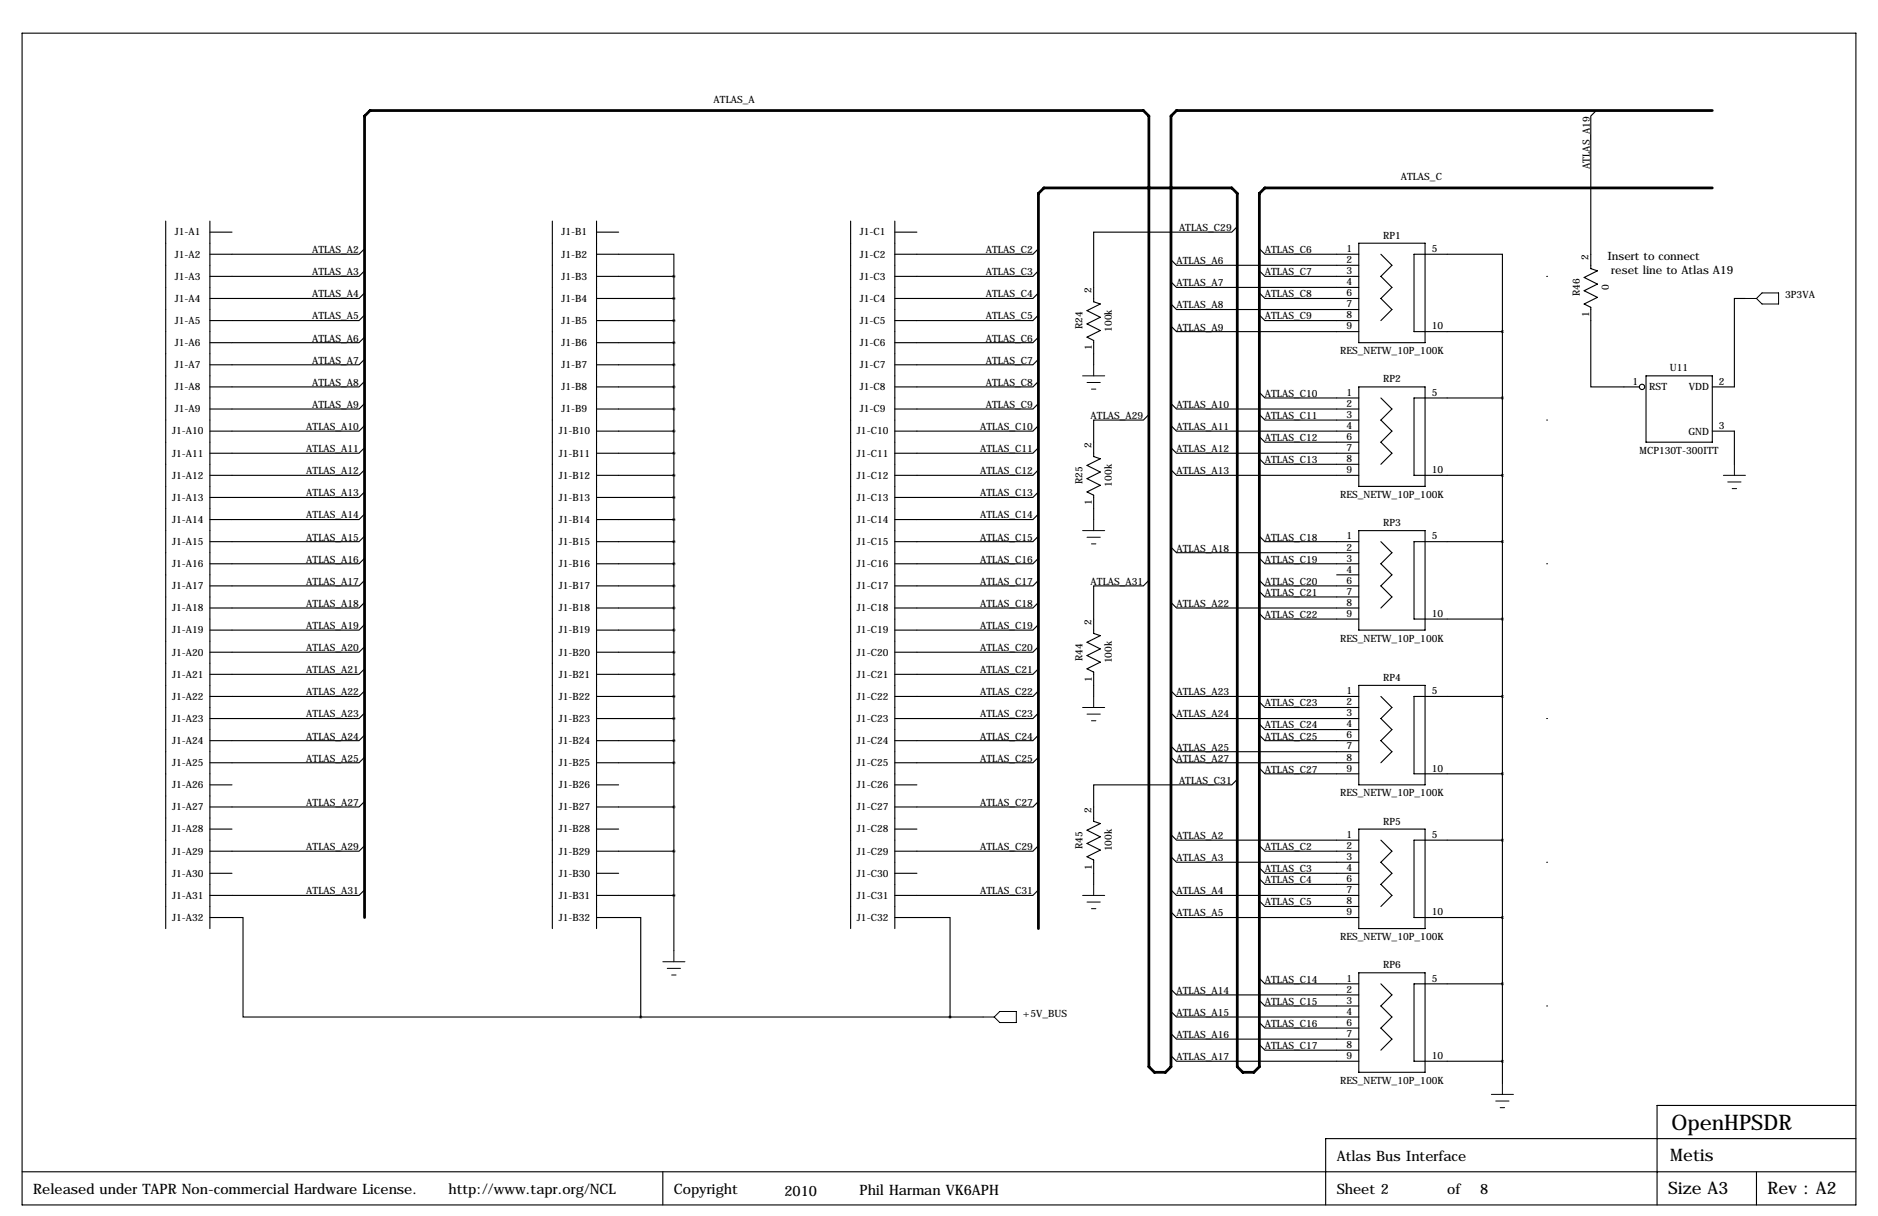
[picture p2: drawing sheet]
<svg xmlns="http://www.w3.org/2000/svg" width="432mm" height="279mm" viewBox="0 0 432 279" stroke-linecap="round" stroke-linejoin="round" font-family="sans-serif">
<g fill="none" stroke="#000" stroke-width=".25">
<path d="M5.1 7.6h421.6v269.3h-421.6zM367 25.4l-1.2 1.3v35l1.5 .5-3.1 1.6 3.1 1.5-3.1 1.5 3.1 1.5-3.1 1.5 1.6 .8v18.3h11.1M38.1 50.8v162.6M48.3 50.8v162.6M48.3 53.3h5M83.8 57.2l-1.3 1.2h-34.2M127 50.8v162.6M137.2 58.4h17.7v5.1M137.2 53.3h5M137.2 50.8v162.6M195.6 50.8v162.6M205.7 53.3h5.1"/>
<path d="M205.7 50.8v162.6M238.8 57.2l-1.3 1.2h-31.8M269.2 59.7l1.3 1.3h41.9M284.5 52.1l-1.3 1.2h-31.7v16l1.5 .5-3.1 1.6 3.1 1.5-3.1 1.5 3.1 1.5-3.1 1.6 1.6 .7v5.6M289.6 57.2l1.2 1.2h21.6M312.4 55.9h15.3v22.8h-15.3zM317.5 58.4l2.5 2.6-2.5 2.5 2.5 2.5-2.5 2.6 2.5 2.5-2.5 2.6M325.1 58.4h20.3v17.8h-20.3zM83.8 62.2l-1.3 1.3h-34.2M83.8 67.3l-1.3 1.3h-34.2M83.8 77.5l-1.3 1.2h-34.2M83.8 72.4l-1.3 1.3h-34.2"/>
<path d="M137.2 63.5h17.7M137.2 68.6h17.7M137.2 73.7h17.7M137.2 78.7h17.7M154.9 63.5v154.9M238.8 62.2l-1.3 1.3h-31.8M238.8 67.3l-1.3 1.3h-31.8M238.8 77.5l-1.3 1.2h-31.8M238.8 72.4l-1.3 1.3h-31.8M269.2 69.8l1.3 1.3h41.9M269.2 64.8l1.3 1.2h41.9M269.2 74.9l1.3 1.3h41.9"/>
<path d="M289.6 67.3l1.2 1.3h21.6M289.6 62.2l1.2 1.3h21.6M289.6 72.4l1.2 1.3h21.6M345.4 76.2v172.7M401.3 68.6h-2.5v20.3h-5.1M83.8 82.5l-1.3 1.3h-34.2M83.8 87.6l-1.3 1.3h-34.2M83.8 92.7l-1.3 1.3h-34.2M83.8 97.8l-1.3 1.3h-34.2M137.2 83.8h17.7M137.2 88.9h17.7M137.2 94h17.7"/>
<path d="M137.2 99.1h17.7M238.8 82.5l-1.3 1.3h-31.8M238.8 87.6l-1.3 1.3h-31.8M238.8 92.7l-1.3 1.3h-31.8M238.8 97.8l-1.3 1.3h-31.8M264.2 95.2l-1.3 1.3h-11.4v8.4l1.5 .5-3.1 1.5 3.1 1.6-3.1 1.5 3.1 1.5-3.1 1.5 1.6 .8v5.6M269.2 92.7l1.3 1.3h41.9M269.2 97.8l1.3 1.3h41.9M289.6 90.2l1.2 1.2h21.6M289.6 95.2l1.2 1.3h21.6M312.4 88.9h15.3v22.9h-15.3zM317.5 91.4l2.5 2.6-2.5 2.5 2.5 2.6-2.5 2.5 2.5 2.5-2.5 2.6"/>
<path d="M345.4 91.4h-20.3v17.8h20.3M378.5 86.4h15.2v15.2h-15.2zM393.7 99.1h5.1v7.6M83.8 102.9l-1.3 1.2h-34.2M83.8 113l-1.3 1.3h-34.2M83.8 118.1l-1.3 1.3h-34.2M83.8 107.9l-1.3 1.3h-34.2M137.2 104.1h17.7M137.2 109.2h17.7M137.2 114.3h17.7M137.2 119.4h17.7M238.8 102.9l-1.3 1.2h-31.8"/>
<path d="M238.8 107.9l-1.3 1.3h-31.8M238.8 113l-1.3 1.3h-31.8M238.8 118.1l-1.3 1.3h-31.8M269.2 102.9l1.3 1.2h41.9M269.2 107.9l1.3 1.3h41.9M289.6 100.3l1.2 1.3h21.6M289.6 105.4l1.2 1.3h21.6M83.8 123.2l-1.3 1.3h-34.2M83.8 128.3l-1.3 1.2h-34.2M83.8 133.3l-1.3 1.3h-34.2M83.8 138.4l-1.3 1.3h-34.2M137.2 124.5h17.7"/>
<path d="M137.2 129.5h17.7M137.2 134.6h17.7M137.2 139.7h17.7M238.8 123.2l-1.3 1.3h-31.8M238.8 128.3l-1.3 1.2h-31.8M238.8 133.3l-1.3 1.3h-31.8M238.8 138.4l-1.3 1.3h-31.8M264.2 133.3l-1.3 1.3h-11.4v10.9l1.5 .5-3.1 1.6 3.1 1.5-3.1 1.5 3.1 1.5-3.1 1.6 1.6 .7v5.6M269.2 138.4l1.3 1.3h41.9M269.2 125.7l1.3 1.3h41.9M289.6 133.3l1.2 1.3h21.6M289.6 135.9l1.2 1.3h21.6"/>
<path d="M289.6 123.2l1.2 1.3h21.6M289.6 128.3l1.2 1.2h21.6M307.3 132.1h5.1M312.4 121.9h15.3v22.9h-15.3zM317.5 124.5l2.5 2.5-2.5 2.5 2.5 2.6-2.5 2.5 2.5 2.6-2.5 2.5M345.4 124.5h-20.3v17.7h20.3M83.8 153.7l-1.3 1.2h-34.2M83.8 158.8l-1.3 1.2h-34.2M83.8 148.6l-1.3 1.3h-34.2M83.8 143.5l-1.3 1.3h-34.2M137.2 144.8h17.7M137.2 149.9h17.7"/>
<path d="M137.2 154.9h17.7M238.8 143.5l-1.3 1.3h-31.8M238.8 148.6l-1.3 1.3h-31.8M238.8 153.7l-1.3 1.2h-31.8M238.8 158.8l-1.3 1.2h-31.8M269.2 158.8l1.3 1.2h41.9M289.6 141l1.2 1.2h21.6M312.4 157.5h15.3v22.8h-15.3zM83.8 163.8l-1.3 1.3h-34.2M83.8 168.9l-1.3 1.3h-34.2M83.8 174l-1.3 1.3h-34.2M137.2 160h17.7"/>
<path d="M137.2 165.1h17.7M137.2 170.2h17.7M137.2 175.3h17.7M238.8 163.8l-1.3 1.3h-31.8M238.8 168.9l-1.3 1.3h-31.8M238.8 174l-1.3 1.3h-31.8M269.2 163.8l1.3 1.3h41.9M269.2 171.4l1.3 1.3h41.9M269.2 174l1.3 1.3h41.9M284.5 179.1l-1.3 1.2h-31.7v8.4l1.5 .5-3.1 1.6 3.1 1.5-3.1 1.5 3.1 1.5-3.1 1.5 1.6 .8v5.6M289.6 161.3l1.2 1.3h21.6M289.6 166.4l1.2 1.2h21.6"/>
<path d="M289.6 168.9l1.2 1.3h21.6M289.6 176.5l1.2 1.3h21.6M317.5 160l2.5 2.6-2.5 2.5 2.5 2.5-2.5 2.6 2.5 2.5-2.5 2.6M345.4 160h-20.3v17.8h20.3M48.3 180.3h5M48.3 190.5h5M83.8 184.1l-1.3 1.3h-34.2M83.8 194.3l-1.3 1.3h-34.2M137.2 180.3h5M137.2 185.4h17.7M137.2 190.5h5M137.2 195.6h17.7"/>
<path d="M205.7 180.3h5.1M205.7 190.5h5.1M238.8 184.1l-1.3 1.3h-31.8M238.8 194.3l-1.3 1.3h-31.8M269.2 191.8l1.3 1.2h41.9M269.2 196.8l1.3 1.3h41.9M289.6 194.3l1.2 1.3h21.6M289.6 199.4l1.2 1.3h21.6M312.4 190.5h15.3v22.9h-15.3zM317.5 193l2.5 2.6-2.5 2.5 2.5 2.6-2.5 2.5 2.5 2.5-2.5 2.6M345.4 193h-20.3v17.8h20.3M48.3 210.8h7.6v22.9h91.4"/>
<path d="M48.3 200.7h5M83.8 204.5l-1.3 1.2h-34.2M137.2 210.8h10.1v22.9M137.2 200.7h5M137.2 205.7h17.7M205.7 210.8h12.7v22.9M205.7 200.7h5.1M238.8 204.5l-1.3 1.2h-31.8M269.2 204.5l1.3 1.2h41.9M269.2 209.5l1.3 1.3h41.9M289.6 201.9l1.2 1.3h21.6M289.6 207l1.2 1.3h21.6"/>
<path d="M147.3 233.7h78.8M269.2 237.5l1.3 1.3h41.9M269.2 227.3l1.3 1.3h41.9M269.2 232.4l1.3 1.3h41.9M289.6 234.9l1.2 1.3h21.6M289.6 224.8l1.2 1.3h21.6M289.6 229.9l1.2 1.2h21.6M312.4 223.5h15.3v22.9h-15.3zM317.5 226.1l2.5 2.5-2.5 2.5 2.5 2.6-2.5 2.5 2.5 2.6-2.5 2.5M345.4 226.1h-20.3v17.7h20.3M269.2 242.6l1.3 1.2h41.9M289.6 240l1.2 1.3h21.6"/>
<path d="M426.7 254h-45.7v22.9M5.1 269.2h421.6M152.4 269.2v7.7M403.9 269.2v7.7M426.7 261.6h-121.9v15.3"/>
<circle cx="377.5" cy="88.9" r=".61"/>
</g>
<g fill="none" stroke="#000" stroke-width=".23">
<path d="M355.6 63.5h.1M401.3 68.6h2.6M405.1 67.3h3.8v2.5h-3.8l-1.2-1.2zM248.9 86.4h5.1M249.9 87.9h3.1M251 89.4h1M251.5 83.8v2.6M355.6 96.5h.1M251.5 119.4v2.5M396.2 109.2h5.1M397.3 110.7h3M398.3 112.3h1"/>
<path d="M398.8 106.7v2.5M248.9 121.9h5.1M249.9 123.4h3.1M251 125h1M355.6 129.5h.1M248.9 162.6h5.1M249.9 164.1h3.1M251 165.6h1M251.5 160v2.6M355.6 165.1h.1M355.6 198.1h.1M154.9 218.4v2.6"/>
<path d="M248.9 205.7h5.1M249.9 207.3h3.1M251 208.8h1M251.5 203.2v2.5M152.4 221h5.1M153.4 222.5h3.1M154.4 224h1M226.1 233.7h2.5M229.9 232.4h3.8v2.5h-3.8l-1.3-1.2zM355.6 231.1h.1M342.9 251.5h5.1M343.9 253h3.1"/>
<path d="M344.9 254.5h1M345.4 248.9v2.6"/>
</g>
<path d="M154.9 175.3a.05 .05 0 0 0 .1 0 .05 .05 0 0 0-.1 0zM154.9 185.4a.05 .05 0 0 0 .1 0 .05 .05 0 0 0-.1 0zM154.9 195.6a.05 .05 0 0 0 .1 0 .05 .05 0 0 0-.1 0zM154.9 205.7a.05 .05 0 0 0 .1 0 .05 .05 0 0 0-.1 0zM154.9 63.5a.05 .05 0 0 0 .1 0 .05 .05 0 0 0-.1 0zM154.9 68.6a.05 .05 0 0 0 .1 0 .05 .05 0 0 0-.1 0zM154.9 73.7a.05 .05 0 0 0 .1 0 .05 .05 0 0 0-.1 0zM154.9 78.7a.05 .05 0 0 0 .1 0 .05 .05 0 0 0-.1 0zM154.9 83.8a.05 .05 0 0 0 .1 0 .05 .05 0 0 0-.1 0zM154.9 88.9a.05 .05 0 0 0 .1 0 .05 .05 0 0 0-.1 0zM154.9 94a.05 .05 0 0 0 .1 0 .05 .05 0 0 0-.1 0zM154.9 99.1a.05 .05 0 0 0 .1 0 .05 .05 0 0 0-.1 0zM154.9 104.1a.05 .05 0 0 0 .1 0 .05 .05 0 0 0-.1 0zM154.9 109.2a.05 .05 0 0 0 .1 0 .05 .05 0 0 0-.1 0zM154.9 114.3a.05 .05 0 0 0 .1 0 .05 .05 0 0 0-.1 0zM154.9 119.4a.05 .05 0 0 0 .1 0 .05 .05 0 0 0-.1 0zM154.9 124.5a.05 .05 0 0 0 .1 0 .05 .05 0 0 0-.1 0zM154.9 129.5a.05 .05 0 0 0 .1 0 .05 .05 0 0 0-.1 0zM154.9 134.6a.05 .05 0 0 0 .1 0 .05 .05 0 0 0-.1 0zM154.9 139.7a.05 .05 0 0 0 .1 0 .05 .05 0 0 0-.1 0zM154.9 144.8a.05 .05 0 0 0 .1 0 .05 .05 0 0 0-.1 0zM154.9 149.9a.05 .05 0 0 0 .1 0 .05 .05 0 0 0-.1 0zM154.9 154.9a.05 .05 0 0 0 .1 0 .05 .05 0 0 0-.1 0zM154.9 160a.05 .05 0 0 0 .1 0 .05 .05 0 0 0-.1 0zM154.9 165.1a.05 .05 0 0 0 .1 0 .05 .05 0 0 0-.1 0zM154.9 170.2a.05 .05 0 0 0 .1 0 .05 .05 0 0 0-.1 0zM218.4 233.7a.05 .05 0 0 0 .1 0 .05 .05 0 0 0-.1 0zM345.4 76.2a.05 .05 0 0 0 .1 0 .05 .05 0 0 0-.1 0zM345.4 91.4a.05 .05 0 0 0 .1 0 .05 .05 0 0 0-.1 0zM345.4 109.2a.05 .05 0 0 0 .1 0 .05 .05 0 0 0-.1 0zM345.4 124.5a.05 .05 0 0 0 .1 0 .05 .05 0 0 0-.1 0zM345.4 142.2a.05 .05 0 0 0 .1 0 .05 .05 0 0 0-.1 0zM345.4 160a.05 .05 0 0 0 .1 0 .05 .05 0 0 0-.1 0zM345.4 177.8a.05 .05 0 0 0 .1 0 .05 .05 0 0 0-.1 0zM345.4 193a.05 .05 0 0 0 .1 0 .05 .05 0 0 0-.1 0zM345.4 210.8a.05 .05 0 0 0 .1 0 .05 .05 0 0 0-.1 0zM345.4 226.1a.05 .05 0 0 0 .1 0 .05 .05 0 0 0-.1 0zM345.4 243.8a.05 .05 0 0 0 .1 0 .05 .05 0 0 0-.1 0z" fill="#000" stroke="#000" stroke-width=".63"/>
<path d="M393.7 25.4h-123.2l-1.3 1.3v218.4l-1.2 1.3h-2.6l-1.2-1.3v-218.4l-1.3-1.3h-177.8l-1.3 1.3v184.1M393.7 43.2h-102.9l-1.2 1.2v200.7l-1.3 1.3h-2.5l-1.3-1.3v-200.7l-1.3-1.2h-43.2l-1.2 1.2v169" fill="none" stroke="#000" stroke-width=".63"/>
<text font-size="4.9" x="384.3" y="259.6">OpenHPSDR</text>
<g font-size="4">
<text x="384" y="266.7">Metis</text>
<text x="383.5" y="274.3">Size A3</text>
<text x="406.4" y="274.3">Rev : A2</text>
</g>
<g font-size="3.3">
<text x="307.3" y="266.7">Atlas Bus Interface</text>
<text x="7.6" y="274.3">Released under TAPR Non-commercial Hardware License.</text>
<text x="103.1" y="274.3">http://www.tapr.org/NCL</text>
<text x="154.9" y="274.3">Copyright</text>
<text x="180.3" y="274.8">2010</text>
<text x="197.6" y="274.6">Phil Harman VK6APH</text>
<text x="307.3" y="274.3">Sheet 2</text>
<text x="332.7" y="274.3">of</text>
<text x="340.4" y="274.3">8</text>
</g>
<g font-size="2.6">
<text x="369.6" y="59.7">Insert to connect</text>
<text x="370.5" y="63">reset line to Atlas A19</text>
</g>
<g font-size="2.3">
<text x="164.1" y="23.6">ATLAS_A</text>
<text x="322.1" y="41.4">ATLAS_C</text>
<text x="365.5" y="38.8" transform="rotate(-90 365.5 38.8)">ATLAS_A19</text>
<text x="271.1" y="53.1">ATLAS_C29</text>
<text x="40.2" y="54.1">J1-A1</text>
<text x="40.2" y="59.2">J1-A2</text>
<text x="71.7" y="58.2">ATLAS_A2</text>
<text x="129.1" y="54.1">J1-B1</text>
<text x="129.1" y="59.2">J1-B2</text>
<text x="197.7" y="54.1">J1-C1</text>
<text x="197.7" y="59.2">J1-C2</text>
<text x="226.7" y="58.2">ATLAS_C2</text>
<text x="290.8" y="58.2">ATLAS_C6</text>
<text x="309.6" y="57.9">1</text>
<text x="318" y="54.9">RP1</text>
<text x="329.2" y="57.9">5</text>
<text x="365.3" y="59.7" transform="rotate(-90 365.3 59.7)">2</text>
<text x="40.2" y="64.3">J1-A3</text>
<text x="71.7" y="63.2">ATLAS_A3</text>
<text x="129.1" y="64.3">J1-B3</text>
<text x="197.7" y="64.3">J1-C3</text>
<text x="226.7" y="63.2">ATLAS_C3</text>
<text x="270.5" y="60.7">ATLAS_A6</text>
<text x="270.5" y="65.8">ATLAS_A7</text>
<text x="290.8" y="63.2">ATLAS_C7</text>
<text x="309.6" y="60.5">2</text>
<text x="309.6" y="63">3</text>
<text x="309.6" y="65.5">4</text>
<text x="40.2" y="69.3">J1-A4</text>
<text x="71.7" y="68.3">ATLAS_A4</text>
<text x="129.1" y="69.3">J1-B4</text>
<text x="197.7" y="69.3">J1-C4</text>
<text x="226.7" y="68.3">ATLAS_C4</text>
<text x="251" y="67.4" transform="rotate(-90 251 67.4)">2</text>
<text x="270.5" y="70.9">ATLAS_A8</text>
<text x="290.8" y="68.3">ATLAS_C8</text>
<text x="309.6" y="68.1">6</text>
<text x="309.6" y="70.6">7</text>
<text x="363.2" y="68.1" transform="rotate(-90 363.2 68.1)">R46</text>
<text x="369.9" y="66.7" transform="rotate(-90 369.9 66.7)">0</text>
<text x="410.5" y="68.6">3P3VA</text>
<text x="40.2" y="74.4">J1-A5</text>
<text x="71.7" y="73.4">ATLAS_A5</text>
<text x="129.1" y="74.4">J1-B5</text>
<text x="197.7" y="74.4">J1-C5</text>
<text x="226.7" y="73.4">ATLAS_C5</text>
<text x="248.9" y="75.7" transform="rotate(-90 248.9 75.7)">R24</text>
<text x="255.6" y="76.2" transform="rotate(-90 255.6 76.2)">100k</text>
<text x="270.5" y="75.9">ATLAS_A9</text>
<text x="290.8" y="73.4">ATLAS_C9</text>
<text x="309.6" y="73.2">8</text>
<text x="309.6" y="75.7">9</text>
<text x="329.2" y="75.7">10</text>
<text x="365.4" y="72.8" transform="rotate(-90 365.4 72.8)">1</text>
<text x="40.2" y="79.5">J1-A6</text>
<text x="71.7" y="78.5">ATLAS_A6</text>
<text x="71.7" y="83.6">ATLAS_A7</text>
<text x="129.1" y="79.5">J1-B6</text>
<text x="197.7" y="79.5">J1-C6</text>
<text x="226.7" y="78.5">ATLAS_C6</text>
<text x="226.7" y="83.6">ATLAS_C7</text>
<text x="251.1" y="80.4" transform="rotate(-90 251.1 80.4)">1</text>
<text x="308.1" y="81.4">RES_NETW_10P_100K</text>
<text x="40.2" y="84.6">J1-A7</text>
<text x="40.2" y="89.7">J1-A8</text>
<text x="71.7" y="88.6">ATLAS_A8</text>
<text x="129.1" y="84.6">J1-B7</text>
<text x="129.1" y="89.7">J1-B8</text>
<text x="197.7" y="84.6">J1-C7</text>
<text x="197.7" y="89.7">J1-C8</text>
<text x="226.7" y="88.6">ATLAS_C8</text>
<text x="318" y="87.9">RP2</text>
<text x="375.4" y="88.5">1</text>
<text x="379.2" y="89.7">RST</text>
<text x="384" y="85.3">U11</text>
<text x="388.3" y="89.7">VDD</text>
<text x="395.2" y="88.4">2</text>
<text x="40.2" y="94.7">J1-A9</text>
<text x="71.7" y="93.7">ATLAS_A9</text>
<text x="129.1" y="94.7">J1-B9</text>
<text x="197.7" y="94.7">J1-C9</text>
<text x="226.7" y="93.7">ATLAS_C9</text>
<text x="270.5" y="93.7">ATLAS_A10</text>
<text x="290.8" y="91.2">ATLAS_C10</text>
<text x="309.6" y="90.9">1</text>
<text x="309.6" y="93.5">2</text>
<text x="329.2" y="90.9">5</text>
<text x="39.6" y="99.8">J1-A10</text>
<text x="70.4" y="98.8">ATLAS_A10</text>
<text x="128.5" y="99.8">J1-B10</text>
<text x="197" y="99.8">J1-C10</text>
<text x="225.4" y="98.8">ATLAS_C10</text>
<text x="250.8" y="96.3">ATLAS_A29</text>
<text x="270.5" y="98.8">ATLAS_A11</text>
<text x="290.8" y="101.3">ATLAS_C12</text>
<text x="290.8" y="96.3">ATLAS_C11</text>
<text x="309.6" y="96">3</text>
<text x="309.6" y="98.6">4</text>
<text x="309.6" y="101.1">6</text>
<text x="388.2" y="99.9">GND</text>
<text x="395.2" y="98.6">3</text>
<text x="39.6" y="104.9">J1-A11</text>
<text x="70.4" y="103.9">ATLAS_A11</text>
<text x="128.5" y="104.9">J1-B11</text>
<text x="197" y="104.9">J1-C11</text>
<text x="225.4" y="103.9">ATLAS_C11</text>
<text x="251" y="102.9" transform="rotate(-90 251 102.9)">2</text>
<text x="270.5" y="103.9">ATLAS_A12</text>
<text x="290.8" y="106.4">ATLAS_C13</text>
<text x="309.6" y="103.6">7</text>
<text x="309.6" y="106.2">8</text>
<text x="377" y="104.2">MCP130T-300ITT</text>
<text x="39.6" y="110">J1-A12</text>
<text x="70.4" y="109">ATLAS_A12</text>
<text x="128.5" y="110">J1-B12</text>
<text x="197" y="110">J1-C12</text>
<text x="225.4" y="109">ATLAS_C12</text>
<text x="248.9" y="111.3" transform="rotate(-90 248.9 111.3)">R25</text>
<text x="255.6" y="111.8" transform="rotate(-90 255.6 111.8)">100k</text>
<text x="270.5" y="109">ATLAS_A13</text>
<text x="309.6" y="108.7">9</text>
<text x="329.2" y="108.7">10</text>
<text x="39.6" y="115.1">J1-A13</text>
<text x="70.4" y="114">ATLAS_A13</text>
<text x="70.4" y="119.1">ATLAS_A14</text>
<text x="128.5" y="115.1">J1-B13</text>
<text x="197" y="115.1">J1-C13</text>
<text x="225.4" y="114">ATLAS_C13</text>
<text x="225.4" y="119.1">ATLAS_C14</text>
<text x="251.1" y="116" transform="rotate(-90 251.1 116)">1</text>
<text x="308.1" y="114.4">RES_NETW_10P_100K</text>
<text x="39.6" y="120.1">J1-A14</text>
<text x="39.6" y="125.2">J1-A15</text>
<text x="70.4" y="124.2">ATLAS_A15</text>
<text x="128.5" y="120.1">J1-B14</text>
<text x="128.5" y="125.2">J1-B15</text>
<text x="197" y="120.1">J1-C14</text>
<text x="197" y="125.2">J1-C15</text>
<text x="225.4" y="124.2">ATLAS_C15</text>
<text x="290.8" y="124.2">ATLAS_C18</text>
<text x="309.6" y="124">1</text>
<text x="318" y="120.9">RP3</text>
<text x="329.2" y="124">5</text>
<text x="39.6" y="130.3">J1-A16</text>
<text x="70.4" y="129.3">ATLAS_A16</text>
<text x="128.5" y="130.3">J1-B16</text>
<text x="197" y="130.3">J1-C16</text>
<text x="225.4" y="129.3">ATLAS_C16</text>
<text x="270.5" y="126.7">ATLAS_A18</text>
<text x="290.8" y="129.3">ATLAS_C19</text>
<text x="309.6" y="126.5">2</text>
<text x="309.6" y="129">3</text>
<text x="309.6" y="131.6">4</text>
<text x="39.6" y="135.4">J1-A17</text>
<text x="70.4" y="134.4">ATLAS_A17</text>
<text x="128.5" y="135.4">J1-B17</text>
<text x="197" y="135.4">J1-C17</text>
<text x="225.4" y="134.4">ATLAS_C17</text>
<text x="250.8" y="134.4">ATLAS_A31</text>
<text x="290.8" y="134.4">ATLAS_C20</text>
<text x="290.8" y="136.9">ATLAS_C21</text>
<text x="309.6" y="134.1">6</text>
<text x="309.6" y="136.7">7</text>
<text x="39.6" y="140.5">J1-A18</text>
<text x="70.4" y="139.4">ATLAS_A18</text>
<text x="128.5" y="140.5">J1-B18</text>
<text x="197" y="140.5">J1-C18</text>
<text x="225.4" y="139.4">ATLAS_C18</text>
<text x="251" y="143.6" transform="rotate(-90 251 143.6)">2</text>
<text x="270.5" y="139.4">ATLAS_A22</text>
<text x="290.8" y="142">ATLAS_C22</text>
<text x="309.6" y="139.2">8</text>
<text x="309.6" y="141.7">9</text>
<text x="329.2" y="141.7">10</text>
<text x="39.6" y="145.5">J1-A19</text>
<text x="70.4" y="149.6">ATLAS_A20</text>
<text x="70.4" y="144.5">ATLAS_A19</text>
<text x="128.5" y="145.5">J1-B19</text>
<text x="197" y="145.5">J1-C19</text>
<text x="225.4" y="144.5">ATLAS_C19</text>
<text x="225.4" y="149.6">ATLAS_C20</text>
<text x="308.1" y="147.4">RES_NETW_10P_100K</text>
<text x="39.6" y="150.6">J1-A20</text>
<text x="39.6" y="155.7">J1-A21</text>
<text x="70.4" y="154.7">ATLAS_A21</text>
<text x="128.5" y="150.6">J1-B20</text>
<text x="128.5" y="155.7">J1-B21</text>
<text x="197" y="150.6">J1-C20</text>
<text x="197" y="155.7">J1-C21</text>
<text x="225.4" y="154.7">ATLAS_C21</text>
<text x="248.9" y="151.9" transform="rotate(-90 248.9 151.9)">R44</text>
<text x="255.6" y="152.4" transform="rotate(-90 255.6 152.4)">100k</text>
<text x="39.6" y="160.8">J1-A22</text>
<text x="70.4" y="159.8">ATLAS_A22</text>
<text x="128.5" y="160.8">J1-B22</text>
<text x="197" y="160.8">J1-C22</text>
<text x="225.4" y="159.8">ATLAS_C22</text>
<text x="251.1" y="156.6" transform="rotate(-90 251.1 156.6)">1</text>
<text x="270.5" y="159.8">ATLAS_A23</text>
<text x="309.6" y="159.5">1</text>
<text x="318" y="156.5">RP4</text>
<text x="329.2" y="159.5">5</text>
<text x="39.6" y="165.9">J1-A23</text>
<text x="70.4" y="164.8">ATLAS_A23</text>
<text x="128.5" y="165.9">J1-B23</text>
<text x="197" y="165.9">J1-C23</text>
<text x="225.4" y="164.8">ATLAS_C23</text>
<text x="270.5" y="164.8">ATLAS_A24</text>
<text x="290.8" y="162.3">ATLAS_C23</text>
<text x="290.8" y="167.4">ATLAS_C24</text>
<text x="309.6" y="162.1">2</text>
<text x="309.6" y="164.6">3</text>
<text x="309.6" y="167.1">4</text>
<text x="39.6" y="170.9">J1-A24</text>
<text x="70.4" y="169.9">ATLAS_A24</text>
<text x="128.5" y="170.9">J1-B24</text>
<text x="197" y="170.9">J1-C24</text>
<text x="225.4" y="169.9">ATLAS_C24</text>
<text x="270.5" y="172.5">ATLAS_A25</text>
<text x="290.8" y="169.9">ATLAS_C25</text>
<text x="309.6" y="169.7">6</text>
<text x="309.6" y="172.2">7</text>
<text x="39.6" y="176">J1-A25</text>
<text x="70.4" y="175">ATLAS_A25</text>
<text x="128.5" y="176">J1-B25</text>
<text x="197" y="176">J1-C25</text>
<text x="225.4" y="175">ATLAS_C25</text>
<text x="270.5" y="175">ATLAS_A27</text>
<text x="290.8" y="177.5">ATLAS_C27</text>
<text x="309.6" y="174.8">8</text>
<text x="309.6" y="177.3">9</text>
<text x="329.2" y="177.3">10</text>
<text x="39.6" y="181.1">J1-A26</text>
<text x="70.4" y="185.2">ATLAS_A27</text>
<text x="128.5" y="181.1">J1-B26</text>
<text x="197" y="181.1">J1-C26</text>
<text x="225.4" y="185.2">ATLAS_C27</text>
<text x="271.1" y="180.1">ATLAS_C31</text>
<text x="308.1" y="183">RES_NETW_10P_100K</text>
<text x="39.6" y="186.2">J1-A27</text>
<text x="39.6" y="191.3">J1-A28</text>
<text x="128.5" y="186.2">J1-B27</text>
<text x="128.5" y="191.3">J1-B28</text>
<text x="197" y="186.2">J1-C27</text>
<text x="197" y="191.3">J1-C28</text>
<text x="251" y="186.7" transform="rotate(-90 251 186.7)">2</text>
<text x="318" y="189.5">RP5</text>
<text x="39.6" y="196.3">J1-A29</text>
<text x="70.4" y="195.3">ATLAS_A29</text>
<text x="128.5" y="196.3">J1-B29</text>
<text x="197" y="196.3">J1-C29</text>
<text x="225.4" y="195.3">ATLAS_C29</text>
<text x="248.9" y="195.1" transform="rotate(-90 248.9 195.1)">R45</text>
<text x="255.6" y="195.6" transform="rotate(-90 255.6 195.6)">100k</text>
<text x="270.5" y="192.8">ATLAS_A2</text>
<text x="270.5" y="197.9">ATLAS_A3</text>
<text x="290.8" y="195.3">ATLAS_C2</text>
<text x="309.6" y="192.5">1</text>
<text x="309.6" y="195.1">2</text>
<text x="309.6" y="197.6">3</text>
<text x="329.2" y="192.5">5</text>
<text x="39.6" y="201.4">J1-A30</text>
<text x="128.5" y="201.4">J1-B30</text>
<text x="197" y="201.4">J1-C30</text>
<text x="251.1" y="199.8" transform="rotate(-90 251.1 199.8)">1</text>
<text x="290.8" y="200.4">ATLAS_C3</text>
<text x="290.8" y="202.9">ATLAS_C4</text>
<text x="309.6" y="200.2">4</text>
<text x="309.6" y="202.7">6</text>
<text x="39.6" y="206.5">J1-A31</text>
<text x="70.4" y="205.5">ATLAS_A31</text>
<text x="128.5" y="206.5">J1-B31</text>
<text x="197" y="206.5">J1-C31</text>
<text x="225.4" y="205.5">ATLAS_C31</text>
<text x="270.5" y="205.5">ATLAS_A4</text>
<text x="290.8" y="208">ATLAS_C5</text>
<text x="309.6" y="205.2">7</text>
<text x="309.6" y="207.8">8</text>
<text x="39.6" y="211.6">J1-A32</text>
<text x="128.5" y="211.6">J1-B32</text>
<text x="197" y="211.6">J1-C32</text>
<text x="270.5" y="210.6">ATLAS_A5</text>
<text x="308.1" y="216">RES_NETW_10P_100K</text>
<text x="309.6" y="210.3">9</text>
<text x="329.2" y="210.3">10</text>
<text x="290.8" y="225.8">ATLAS_C14</text>
<text x="309.6" y="225.6">1</text>
<text x="318" y="222.5">RP6</text>
<text x="329.2" y="225.6">5</text>
<text x="235.2" y="233.7">+5V_BUS</text>
<text x="270.5" y="228.3">ATLAS_A14</text>
<text x="270.5" y="233.4">ATLAS_A15</text>
<text x="290.8" y="230.9">ATLAS_C15</text>
<text x="309.6" y="228.1">2</text>
<text x="309.6" y="230.6">3</text>
<text x="309.6" y="233.2">4</text>
<text x="270.5" y="238.5">ATLAS_A16</text>
<text x="290.8" y="236">ATLAS_C16</text>
<text x="309.6" y="235.7">6</text>
<text x="309.6" y="238.3">7</text>
<text x="270.5" y="243.6">ATLAS_A17</text>
<text x="290.8" y="241">ATLAS_C17</text>
<text x="309.6" y="240.8">8</text>
<text x="309.6" y="243.3">9</text>
<text x="329.2" y="243.3">10</text>
<text x="308.1" y="249">RES_NETW_10P_100K</text>
</g>
</svg>
